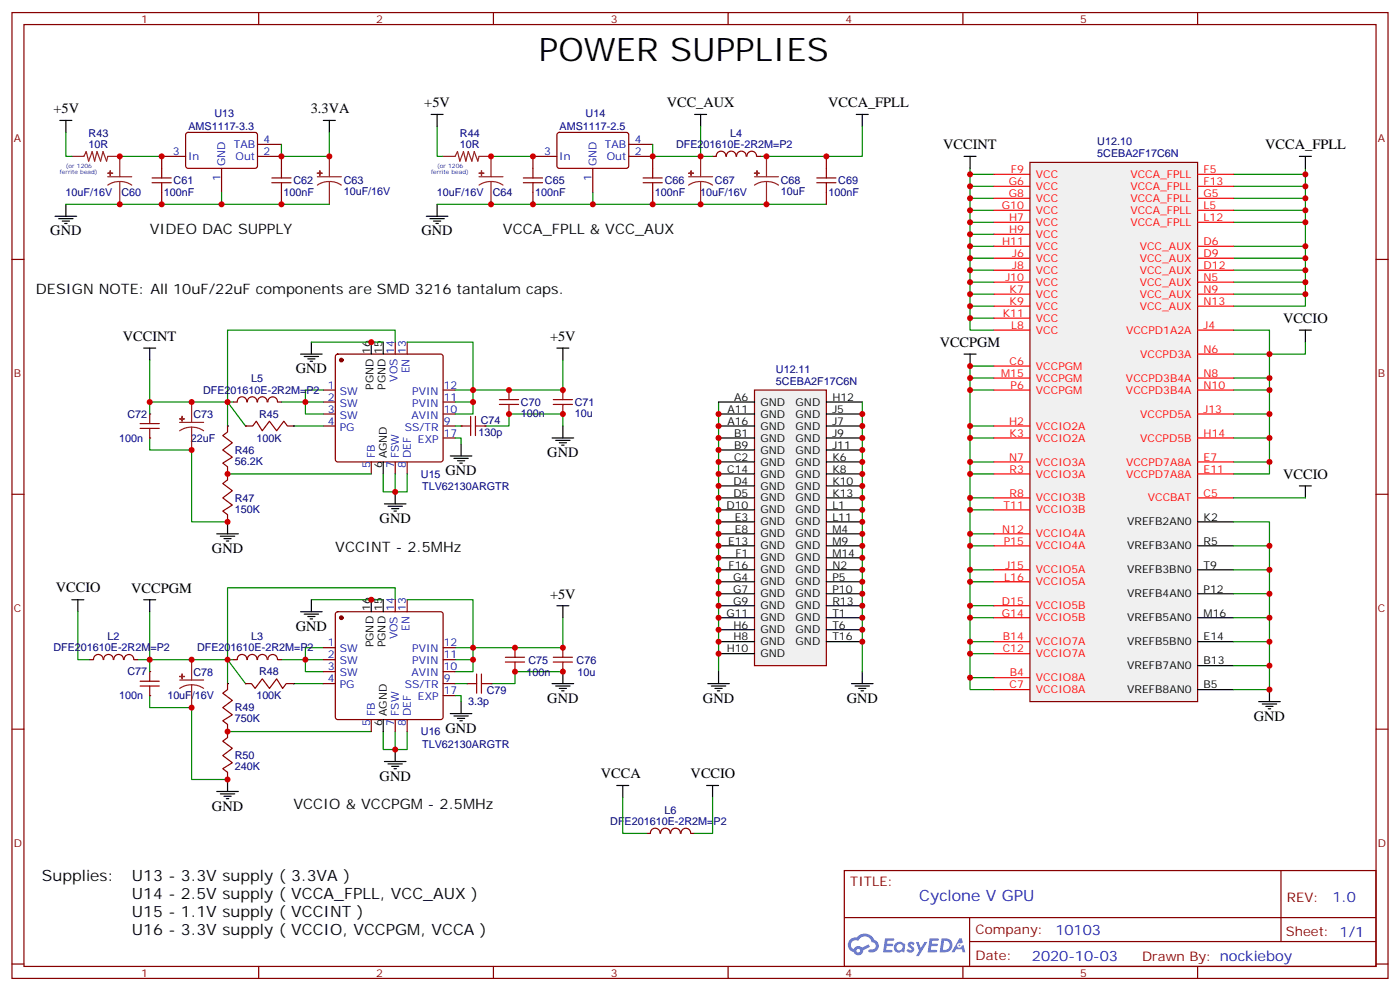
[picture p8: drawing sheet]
<svg xmlns="http://www.w3.org/2000/svg" width="412mm" height="292mm" viewBox="0 0 412 292" stroke-linecap="round" stroke-linejoin="round" font-family="sans-serif">
<path d="M54.9 39.2l.5-.2h20l.4 .7v9.4l-.7 .5-20-.1-.4-.6v-9.2zM44.8 53.8h5.6M44.8 52.4h5.6M47.6 53.8v6.3M54.7 46h-7.1v6.4M65.3 49.6v7M75.8 46h7.1v6.4M75.8 42.5h7.1M80.1 53.8h5.6M80.1 52.4h5.6M82.9 53.8v6.3" fill="none" stroke="#870000" stroke-width=".35"/>
<g fill="none" stroke="#000" stroke-width=".35">
<path d="M17.6 35.5h3.6M19.4 35.5v3.5M95.2 35.5h3.6M97 35.5v3.5M284 46h3.5M285.8 46v3.6M16.2 63.7h6.4M17.3 64.4h4.2M18.3 65.1h2.2M19 65.8h.8M19.4 60.1v3.6M284 104.2h3.5"/>
<path d="M285.8 104.2v3.6M211.7 197.7v3.6M254 197.7v3.6M208.5 201.3h6.3M209.5 202h4.3M210.6 202.7h2.1M211.3 203.4h.7M250.8 201.3h6.4M251.9 202h4.2M252.9 202.7h2.2M253.6 203.4h.8"/>
</g>
<path d="M21.2 46h3.5l.7-1.4 .7 2.8 1.1-2.8 .7 2.8 .7-2.8 1 2.8 .7-2.8 1.1 2.8 .3-1.4h3.6v6M31.7 52h7.1M35.3 53.4l1.8 .3 1.7 .8M35.3 53.4l-1.9 .3-1.7 .8M35.3 53.4v6.7M93.5 52h7M97 53.4l1.9 .3 1.6 .8M97 53.4l-1.8 .3-1.7 .8M97 46v6M97 53.4v6.7" fill="none" stroke="#8c2424" stroke-width=".35"/>
<g fill="#8c2424" stroke="#8c2424" stroke-width=".35">
<path d="M93.5 51h1.4z"/>
<path d="M94.2 50.3v1.4z"/>
<path d="M31.7 51h1.5z"/>
<path d="M32.5 50.3v1.4z"/>
</g>
<g fill="none" stroke="#008700" stroke-width=".35">
<path d="M19.4 39v7h1.8M35.3 46h12.3M65.3 56.6v3.5M285.8 49.6v47.6h7M285.8 58.4h7M285.8 54.9h7M285.8 51.3h7M363.4 58.4h21.1M363.4 54.9h21.1M363.4 51.3h21.1M384.5 49.6v15.8h-21.1M285.8 72.5h7"/>
<path d="M285.8 61.9h7M285.8 65.4h7M285.8 69h7M285.8 76h7M285.8 79.6h7M363.4 72.5h21.1M363.4 61.9h21.1M363.4 76h21.1M363.4 79.6h21.1M384.5 65.4v24.7h-21.1M285.8 83.1h7M285.8 86.6h7"/>
<path d="M285.8 90.1h7M285.8 93.7h7M363.4 97.2h10.5v42.3h-10.5M363.4 83.1h21.1M363.4 86.6h21.1M211.7 118.4v79.3M285.8 111.3h7M285.8 114.8h7M292.8 107.8h-7v95.2h7M363.4 104.2h10.5M363.4 111.3h10.5M363.4 114.8h10.5"/>
<path d="M285.8 128.9h7M285.8 136h7M285.8 125.4h7M285.8 139.5h7M363.4 121.9h10.5M363.4 128.9h10.5M363.4 136h10.5M285.8 150.1h7M285.8 146.6h7M285.8 157.2h7M285.8 160.7h7M285.8 171.3h7"/>
<path d="M285.8 167.7h7M285.8 178.3h7M285.8 181.9h7M285.8 188.9h7M285.8 192.4h7M285.8 199.5h7"/>
</g>
<path d="M222.2 114.8h21.2v81.2h-21.2z" fill="#f0f0f0" stroke="#870000" stroke-width=".35"/>
<g fill="none" stroke="#000" stroke-width=".35">
<path d="M211.7 118.4h10.5M243.4 118.4h10.6M211.7 139.5h10.5M211.7 136h10.5M211.7 132.5h10.5M211.7 128.9h10.5M211.7 125.4h10.5M211.7 121.9h10.5M243.4 139.5h10.6M243.4 136h10.6M243.4 132.5h10.6M243.4 128.9h10.6"/>
<path d="M243.4 125.4h10.6M243.4 121.9h10.6M211.7 143.1h10.5M211.7 157.2h10.5M211.7 153.6h10.5M211.7 150.1h10.5M211.7 146.6h10.5M243.4 143.1h10.6M243.4 157.2h10.6M243.4 153.6h10.6M243.4 150.1h10.6M243.4 146.6h10.6"/>
<path d="M211.7 178.3h10.5M211.7 174.8h10.5M211.7 171.3h10.5M211.7 167.7h10.5M211.7 164.2h10.5M211.7 160.7h10.5M243.4 178.3h10.6M243.4 174.8h10.6M243.4 171.3h10.6M243.4 167.7h10.6M243.4 164.2h10.6M243.4 160.7h10.6"/>
<path d="M211.7 188.9h10.5M211.7 185.4h10.5M211.7 181.9h10.5M211.7 192.4h10.5M243.4 188.9h10.6M243.4 185.4h10.6M243.4 181.9h10.6"/>
</g>
<path d="M303.4 47.8h49.4v158.8h-49.4z" fill="#f0f0f0" stroke="#870000" stroke-width=".35"/>
<g fill="none" stroke="#f00" stroke-width=".35">
<path d="M292.8 51.3h10.6M292.8 58.4h10.6M292.8 54.9h10.6M352.8 51.3h10.6M352.8 58.4h10.6M352.8 54.9h10.6M292.8 79.6h10.6M292.8 76h10.6M292.8 72.5h10.6M292.8 69h10.6M292.8 65.4h10.6M292.8 61.9h10.6"/>
<path d="M352.8 79.6h10.6M352.8 76h10.6M352.8 72.5h10.6M352.8 65.4h10.6M352.8 61.9h10.6M292.8 97.2h10.6M292.8 93.7h10.6M292.8 90.1h10.6M292.8 86.6h10.6M292.8 83.1h10.6M352.8 97.2h10.6M352.8 90.1h10.6"/>
<path d="M352.8 86.6h10.6M352.8 83.1h10.6M292.8 114.8h10.6M292.8 111.3h10.6M292.8 107.8h10.6M352.8 114.8h10.6M352.8 111.3h10.6M352.8 104.2h10.6M292.8 125.4h10.6M292.8 128.9h10.6M292.8 136h10.6M292.8 139.5h10.6"/>
<path d="M352.8 128.9h10.6M352.8 136h10.6M352.8 139.5h10.6M352.8 121.9h10.6M292.8 146.6h10.6M292.8 150.1h10.6M292.8 157.2h10.6M352.8 146.6h10.6M292.8 160.7h10.6M292.8 167.7h10.6M292.8 171.3h10.6M292.8 178.3h10.6"/>
<path d="M292.8 181.9h10.6M292.8 188.9h10.6M292.8 192.4h10.6M292.8 199.5h10.6M292.8 203h10.6"/>
</g>
<path d="M352.8 153.6h10.6M352.8 160.7h10.6M352.8 167.7h10.6M352.8 174.8h10.6M352.8 181.9h10.6M352.8 188.9h10.6M352.8 196h10.6M352.8 203h10.6" fill="none" stroke="#000" stroke-width=".35"/>
<path d="M254 118.4v79.3" fill="none" stroke="#008700" stroke-width=".35"/>
<g fill="none" stroke="#870000" stroke-width=".35">
<path d="M3.5 3.7h405.4v284.3h-405.4zM7.1 7.2h398.2v277.3h-398.2zM76.2 3.7v3.5M145.3 3.7v3.5M214.5 3.7v3.5M283.6 3.7v3.5M352.8 3.7v3.5M3.5 76.4h3.6M405.3 76.4h3.6M3.5 145.5h3.6M405.3 145.5h3.6M3.5 214.7h3.6"/>
<path d="M405.3 214.7h3.6M248.7 256.3h156.6v28.2h-156.6zM377.3 256.3v20.9M248.7 270.1h156.5M285.6 277.2h119.6M285.6 270.1v14.2M3.5 283.8h3.6M76.2 284.5v3.5M145.3 284.5v3.5M214.5 284.5v3.5M283.6 284.5v3.5M352.8 284.5v3.5"/>
<path d="M405.3 283.8h3.6"/>
</g>
<g fill="#5487ff">
<path d="M267.7 277.5a1.22 1.22 0 0 1 1.7 .2l-.4 .6a.47 .47 0 0 0-.3-.4 .47 .47 0 0 0-.5 .2l.1 .2a1.14 1.14 0 0 1 .8 1.8 1.14 1.14 0 0 1-1.9 0l-.2-.2 .5-.6 .7 .5a.29 .29 0 0 0 .3-.3 .29 .29 0 0 0-.2-.3 1.04 1.04 0 0 1-.6-1.7z"/>
<path d="M260.7 276.2h2.4l.3 .2-.2 .5-1.8 .1-.1 .8h1.5l.3 .4-.3 .4h-1.6l-.2 1.1h1.7l.2 .3-.2 .3-2.6 .1z"/>
<path d="M273.8 276.2h2.4l.3 .2-.1 .5-1.8 .1-.2 .8h1.6l.3 .4-.4 .4-1.6-.1-.1 1.1 1.7 .1 .2 .3-.2 .3-2.6 .1z"/>
<path d="M282.6 276.2h.7l.3 1.3-.6 .3a.69 .69 0 0 0-1 .3 .69 .69 0 0 0 .4 .9 .69 .69 0 0 0 .9-.6l.5-.2 .6 2.2h-.8l-.2-.9h-1.8l-.5 .9h-.8z"/>
<path d="M269.8 277.3h.8l.6 1.8 1.1-1.8h.9l-2.6 4.2h-.8l.9-1.5z"/>
<path d="M277.4 276.2l-.6 4.2h1.3a2.11 2.11 0 0 0 2.5-2.1 2.11 2.11 0 0 0-2.5-2.1zM278.1 277a1.39 1.39 0 0 1 1.7 1.4 1.39 1.39 0 0 1-1.8 1.2h-.3z"/>
<path d="M263.7 277.8a1.54 1.54 0 0 0-.1 2.2 1.54 1.54 0 0 0 2.2 .1l.6 .3 .3-2.3-.2-.3h-.4a1.49 1.49 0 0 0-2.4 0zM264 278.8a.94 .94 0 0 1 1.8 0 .94 .94 0 0 1-1.8 0z"/>
<path d="M250.4 276.6a2.18 2.18 0 0 0 1.1 3.7 1.44 1.44 0 0 0 1.6 .9 1.44 1.44 0 0 0 1.2-1.4l2-1.1-.5-.7-1.9 1a1.47 1.47 0 0 0-2.4 .4 1.39 1.39 0 0 1-.7-1.9 1.39 1.39 0 0 1 2-.5 2.12 2.12 0 0 1 2.2-1.3 2.12 2.12 0 0 1 1.9 1.7 1.14 1.14 0 0 1 1.1 1.4 1.14 1.14 0 0 1-1.7 .7 .43 .43 0 0 0-.5 .4 .43 .43 0 0 0 .4 .5 1.98 1.98 0 0 0 2.5-1.2 1.98 1.98 0 0 0-1.2-2.6 3.1 3.1 0 0 0-5.3-.6l-.9 .1zM252.3 279.9a.55 .55 0 0 1 1.1 0 .55 .55 0 0 1-1.1 0z"/>
<circle cx="282.6" cy="278.3" r=".26"/>
</g>
<g fill="none" stroke="#000" stroke-width=".35">
<path d="M127 33.7h3.5M128.8 33.7v3.5M204.6 33.7h3.5M206.4 33.7v3.5M252.2 33.7h3.6M254 33.7v3.5M382.8 46h3.5M384.5 46v3.6M125.6 63.7h6.3M126.6 64.4h4.3M127.7 65.1h2.1M128.4 65.8h.7"/>
<path d="M128.8 60.1v3.6M382.8 97.2h3.5M384.5 97.2v3.5M42.3 102.5h3.6M44.1 102.5v3.5M88.5 104.2h6.4M89.6 105h4.2M90.7 105.7h2.1M91.4 106.4h.7M91.7 100.7v3.5M109.4 100.7v3.5M112.9 100.7v3.5"/>
<path d="M164 102.5h3.6M165.8 102.5v3.5M112.9 136v3.5M162.6 128.9h6.4M163.7 129.6h4.2M164.7 130.4h2.2M165.5 131.1h.7M165.8 125.4v3.5M63.9 157.2h6.3M64.9 157.9h4.2M66 158.6h2.1M66.7 159.3h.7"/>
<path d="M67 153.6v3.6M113.2 148.3h6.4M114.3 149h4.2M115.4 149.8h2.1M116.1 150.5h.7M116.4 144.8v3.5M382.8 143.1h3.5M384.5 143.1v3.5M21.2 176.6h3.5M22.9 176.6v3.5M91.7 176.6v3.5M109.4 176.6v3.5"/>
<path d="M112.9 176.6v3.5M164 178.3h3.6M165.8 178.3v3.6M88.5 180.1h6.4M89.6 180.8h4.2M90.7 181.5h2.1M91.4 182.2h.7M165.8 197.7v3.6M112.9 211.8v3.6M162.6 201.3h6.4M163.7 202h4.2M164.7 202.7h2.2"/>
<path d="M165.5 203.4h.7M370.8 206.6h6.3M371.8 207.3h4.3M372.9 208h2.1M373.6 208.7h.7M373.9 203v3.6M63.9 233h6.3M64.9 233.7h4.2M66 234.4h2.1M66.7 235.1h.7M67 229.5v3.5M113.2 224.2h6.4"/>
<path d="M114.3 224.9h4.2M115.4 225.6h2.1M116.1 226.3h.7M116.4 220.7v3.5"/>
</g>
<g fill="none" stroke="#008700" stroke-width=".35">
<path d="M97 39v7h-14.1v-3.5M128.8 37.2v8.8h1.7M206.4 37.2v8.8h-14.1v-3.5M254 37.2v8.8h-30M144.6 46h12.4M174.6 56.6v3.5M144.6 60.1h98.8M44.1 106v12.4h24.7M67 118.4v7M82.9 118.4h12.3M91.7 100.7h21.2M95.2 114.8h-5.2v7.1h5.2"/>
<path d="M116.4 100.7v-3.5h-49.4v21.2l5.3 7M119.9 100.7h19.4v14.1M134.1 114.8h5.2v7.1h-5.2M134.1 118.4h5.2M384.5 100.7v3.5h-10.6M44.1 128.9v3.6h12.3v21.1h10.6M67 139.5h42.4M86.4 125.4h8.8M112.9 139.5v5.3h3.5M116.4 139.5v5.3h3.5v-5.3M142.9 125.4h7v-3.5h15.9v3.5M363.4 153.6h10.5v49.4h-10.5"/>
<path d="M363.4 146.6h21.1M91.7 176.6h21.2M116.4 176.6v-3.6h-49.4v21.2l5.3 7.1M119.9 176.6h19.4v14.1h26.5v-8.8M363.4 160.7h10.5M363.4 167.7h10.5M363.4 174.8h10.5M44.1 180.1v14.1h24.7M67 194.2v7.1M82.9 194.2h12.3M95.2 190.7h-5.2v7h5.2M134.1 190.7h5.2v7h-5.2"/>
<path d="M134.1 194.2h5.2M165.8 197.7h-14.1v3.6h-7.1M363.4 181.9h10.5M363.4 188.9h10.5M363.4 196h10.5M44.1 204.8v3.5h12.3v21.2h10.6M67 215.4h42.4M86.4 201.3h8.8M112.9 215.4v5.3h3.5M116.4 215.4v5.3h3.5v-5.3"/>
</g>
<g fill="none" stroke="#870000" stroke-width=".35">
<path d="M164.3 39.2l.4-.2h20.1l.4 .7-.1 9.4-.6 .5-20-.1-.5-.6v-9.2zM154.2 53.8h5.6M154.2 52.4h5.6M157 53.8v6.3M164 46h-7v6.4M174.6 49.6v7M185.2 46h7.1v6.4M185.2 42.5h7.1M189.4 53.8h5.7M189.4 52.4h5.7M192.3 53.8v6.3M240.6 53.8h5.6"/>
<path d="M240.6 52.4h5.6M243.4 46v6.4M243.4 53.8v6.3M95.2 114.8h3.6M95.2 118.4h3.6M99 104.5l.5-.3h30.3l.5 .3 .2 .5v30.3l-.2 .5-.5 .2h-30.3l-.5-.2-.2-.5v-30.3zM116.4 100.7v3.5M119.9 100.7v3.5M130.5 114.8h3.6M130.5 118.4h3.6M95.2 121.9h3.6M95.2 125.4h3.6"/>
<path d="M109.4 136v3.5M116.4 136v3.5M119.9 136v3.5M130.5 121.9h3.6M130.5 125.4h3.6M130.5 128.9h3.6M116.4 176.6v3.5M119.9 176.6v3.5M95.2 190.7h3.6M95.2 194.2h3.6M95.2 197.7h3.6M99 180.3l.5-.2h30.3l.5 .2 .2 .5v30.3l-.2 .5-.5 .2h-30.3l-.5-.2-.2-.5v-30.3z"/>
<path d="M130.5 190.7h3.6M130.5 194.2h3.6M130.5 197.7h3.6M95.2 201.3h3.6M109.4 211.8v3.6M116.4 211.8v3.6M119.9 211.8v3.6M130.5 201.3h3.6M130.5 204.8h3.6"/>
</g>
<g fill="#870000" stroke="#870000" stroke-width=".35">
<circle cx="100.5" cy="106" r=".53"/>
<circle cx="100.5" cy="181.9" r=".53"/>
</g>
<g fill="none" stroke="#8c2424" stroke-width=".35">
<path d="M130.5 46h3.6l.7-1.4 .7 2.8 1-2.8 .7 2.8 .7-2.8 1.1 2.8 .7-2.8 1.1 2.8 .3-1.4h3.5v6M141.1 52h7.1M144.6 53.4l1.9 .3 1.7 .8M144.6 53.4l-1.8 .3-1.7 .8M144.6 53.4v6.7M202.8 52h7.1M206.4 53.4l1.8 .3 1.7 .8M206.4 53.4l-1.9 .3-1.7 .8M206.4 46v6M206.4 53.4v6.7M222.2 52h7.1M225.8 53.4l1.8 .3 1.7 .8"/>
<path d="M225.8 53.4l-1.9 .3-1.7 .8M225.8 46v6M225.8 53.4v6.7M56.4 118.4v6M52.9 124.4h7.1M56.4 125.8l1.9 .2 1.7 .8M56.4 125.8l-1.8 .2-1.7 .8M56.4 125.8v6.7M56.4 194.2v6M52.9 200.2h7.1M56.4 201.6l1.9 .2 1.7 .9M56.4 201.6l-1.8 .3-1.7 .8"/>
<path d="M56.4 201.6v6.7"/>
</g>
<g fill="#8c2424" stroke="#8c2424" stroke-width=".35">
<path d="M141.1 51h1.4z"/>
<path d="M141.8 50.3l.1 1.4z"/>
<path d="M202.8 51h1.5z"/>
<path d="M203.6 50.3v1.4z"/>
<path d="M222.2 51h1.5z"/>
<path d="M223 50.3v1.4z"/>
<path d="M52.9 123.3h1.4z"/>
<path d="M53.6 122.6l.1 1.4z"/>
<path d="M52.9 199.1l1.4 .1z"/>
<path d="M53.6 198.4l.1 1.4z"/>
</g>
<path d="M149.9 114.8v2.9" fill="none" stroke="#a10000" stroke-width=".35"/>
<circle cx="149.9" cy="121.9" r=".18" fill="#870000"/>
<path d="M147.1 119.1h5.7M149.9 119.1v2.8" fill="none" stroke="#a10000" stroke-width=".35"/>
<circle cx="149.9" cy="114.8" r=".18" fill="#870000"/>
<path d="M147.1 117.7h5.7M140.1 125.4h2.8" fill="none" stroke="#a10000" stroke-width=".35"/>
<circle cx="135.8" cy="125.4" r=".18" fill="#870000"/>
<path d="M135.8 125.4h2.8M138.6 122.6v5.6" fill="none" stroke="#a10000" stroke-width=".35"/>
<circle cx="142.9" cy="125.4" r=".18" fill="#870000"/>
<path d="M165.8 114.8v2.9M140.1 122.6v5.6" fill="none" stroke="#a10000" stroke-width=".35"/>
<circle cx="165.8" cy="121.9" r=".18" fill="#870000"/>
<path d="M163 119.1h5.6M165.8 119.1v2.8" fill="none" stroke="#a10000" stroke-width=".35"/>
<circle cx="165.8" cy="114.8" r=".18" fill="#870000"/>
<path d="M163 117.7h5.6M44.1 121.9v2.8" fill="none" stroke="#a10000" stroke-width=".35"/>
<path d="M165.8 106v8.8h-26.5" fill="none" stroke="#008700" stroke-width=".35"/>
<g fill="#000">
<circle cx="67" cy="125.4" r=".18"/>
<circle cx="67" cy="139.5" r=".18"/>
<circle cx="72.3" cy="125.4" r=".18"/>
<circle cx="86.4" cy="125.4" r=".18"/>
<circle cx="67" cy="153.6" r=".18"/>
</g>
<path d="M67 125.4v1.8l-1.4 1 2.8 2.2-2.8 2.1 2.8 2.1-2.8 1.7 1.4 1.1v3.9l-1.4 1 2.8 2.2-2.8 2.1 2.8 2.1-2.8 1.8 1.4 1v2.1M72.3 125.4h2.1l1.1-1.4 1.8 2.8 2.1-2.8 2.1 2.8 2.1-2.8 1.1 1.4h1.7" fill="none" stroke="#870000" stroke-width=".35"/>
<circle cx="44.1" cy="128.9" r=".18" fill="#870000"/>
<path d="M41.3 126.1h5.6M44.1 126.1v2.8" fill="none" stroke="#a10000" stroke-width=".35"/>
<circle cx="44.1" cy="121.9" r=".18" fill="#870000"/>
<path d="M41.3 124.7h5.6M44.1 197.7v2.9" fill="none" stroke="#a10000" stroke-width=".35"/>
<path d="M44.1 118.4v3.5" fill="none" stroke="#008700" stroke-width=".35"/>
<g fill="#000">
<circle cx="67" cy="201.3" r=".18"/>
<circle cx="67" cy="215.4" r=".18"/>
<circle cx="72.3" cy="201.3" r=".18"/>
<circle cx="86.4" cy="201.3" r=".18"/>
<circle cx="67" cy="229.5" r=".18"/>
</g>
<path d="M67 201.3v1.7l-1.4 1.1 2.8 2.1-2.8 2.1 2.8 2.1-2.8 1.8 1.4 1.1v3.8l-1.4 1.1 2.8 2.1-2.8 2.1 2.8 2.1-2.8 1.8 1.4 1.1v2.1M72.3 201.3h1.8l1 1.4 2.2-2.9 2.1 2.9 2.1-2.9 1.8 2.9 1-1.4h2.1" fill="none" stroke="#870000" stroke-width=".35"/>
<circle cx="44.1" cy="204.8" r=".18" fill="#870000"/>
<path d="M41.3 202h5.6M44.1 202v2.8" fill="none" stroke="#a10000" stroke-width=".35"/>
<circle cx="44.1" cy="197.7" r=".18" fill="#870000"/>
<path d="M41.3 200.6h5.6M137.6 201.3h2.8" fill="none" stroke="#a10000" stroke-width=".35"/>
<path d="M44.1 194.2v3.5" fill="none" stroke="#008700" stroke-width=".35"/>
<circle cx="144.6" cy="201.3" r=".18" fill="#870000"/>
<path d="M141.8 198.4v5.7M141.8 201.3h2.8" fill="none" stroke="#a10000" stroke-width=".35"/>
<circle cx="137.6" cy="201.3" r=".18" fill="#870000"/>
<path d="M140.4 198.4v5.7M151.7 190.7v2.8" fill="none" stroke="#a10000" stroke-width=".35"/>
<path d="M134.1 201.3h3.5" fill="none" stroke="#008700" stroke-width=".35"/>
<circle cx="151.7" cy="197.7" r=".18" fill="#870000"/>
<path d="M148.9 194.9h5.6M151.7 194.9v2.8" fill="none" stroke="#a10000" stroke-width=".35"/>
<circle cx="151.7" cy="190.7" r=".18" fill="#870000"/>
<path d="M148.9 193.5h5.6M165.8 190.7v2.8" fill="none" stroke="#a10000" stroke-width=".35"/>
<circle cx="165.8" cy="197.7" r=".18" fill="#870000"/>
<path d="M163 194.9h5.6M165.8 194.9v2.8" fill="none" stroke="#a10000" stroke-width=".35"/>
<circle cx="165.8" cy="190.7" r=".18" fill="#870000"/>
<path d="M163 193.5h5.6" fill="none" stroke="#a10000" stroke-width=".35"/>
<path d="M206.4 46h3.5M19.4 60.1h77.6M128.8 60.1h15.8M134.1 128.9h1.7v1.8M134.1 125.4h1.7M22.9 180.1v14.1h3.6M40.6 194.2h3.5M134.1 204.8h1.7v1.8M183.4 234.8v10.6h7.1M209.9 234.8v10.6h-5.3" fill="none" stroke="#008700" stroke-width=".35"/>
<g fill="none" stroke="#000" stroke-width=".35">
<path d="M132.6 134.2h6.4M133.7 134.9h4.2M134.8 135.6h2.1M135.5 136.3h.7M135.8 130.7v3.5M42.3 176.6h3.6M44.1 176.6v3.5M132.6 210.1h6.4M133.7 210.8h4.2M134.8 211.5h2.1M135.5 212.2h.7M135.8 206.6v3.5"/>
<path d="M181.7 231.2h3.5M183.4 231.2v3.6M208.1 231.2h3.6M209.9 231.2v3.6"/>
</g>
<g fill="none" stroke="#870000" stroke-width=".35">
<path d="M213.8 46a1.41 1.41 0 0 0-1.4-1.5 1.41 1.41 0 0 0-1.4 1.5h-1.1M214 46a1.41 1.41 0 0 1 1.4-1.5 1.41 1.41 0 0 1 1.4 1.5M217 46a1.41 1.41 0 0 1 1.4-1.5 1.41 1.41 0 0 1 1.4 1.5M220 46a1.41 1.41 0 0 1 1.4-1.5 1.41 1.41 0 0 1 1.4 1.5M223 46h1M72.7 118.3a1.41 1.41 0 0 0-1.4-1.5 1.41 1.41 0 0 0-1.4 1.5l-1.1 .1M72.9 118.3a1.41 1.41 0 0 1 1.4-1.5 1.41 1.41 0 0 1 1.4 1.5M75.9 118.3a1.41 1.41 0 0 1 1.4-1.5 1.41 1.41 0 0 1 1.4 1.5M78.9 118.3a1.41 1.41 0 0 1 1.4-1.5 1.41 1.41 0 0 1 1.4 1.5M81.8 118.4h1.1M30.4 194.2a1.41 1.41 0 0 0-1.4-1.5 1.41 1.41 0 0 0-1.4 1.5h-1.1M30.6 194.2a1.41 1.41 0 0 1 1.4-1.5 1.41 1.41 0 0 1 1.4 1.5"/>
<path d="M33.5 194.2a1.41 1.41 0 0 1 1.4-1.5 1.41 1.41 0 0 1 1.4 1.5M36.6 194.2a1.41 1.41 0 0 1 1.4-1.5 1.41 1.41 0 0 1 1.4 1.5M39.5 194.2h1.1M72.7 194.2a1.41 1.41 0 0 0-1.4-1.5 1.41 1.41 0 0 0-1.4 1.5h-1.1M72.9 194.2a1.41 1.41 0 0 1 1.4-1.5 1.41 1.41 0 0 1 1.4 1.5M75.9 194.2a1.41 1.41 0 0 1 1.4-1.5 1.41 1.41 0 0 1 1.4 1.5M78.9 194.2a1.41 1.41 0 0 1 1.4-1.5 1.41 1.41 0 0 1 1.4 1.5M81.8 194.2h1.1M190.5 245.4h1.1M191.6 245.3a1.41 1.41 0 0 1 1.4-1.5 1.41 1.41 0 0 1 1.4 1.5M194.6 245.3a1.41 1.41 0 0 1 1.4-1.5 1.41 1.41 0 0 1 1.4 1.5M197.6 245.3a1.41 1.41 0 0 1 1.4-1.5 1.41 1.41 0 0 1 1.4 1.5"/>
<path d="M200.6 245.3a1.41 1.41 0 0 1 1.4-1.5 1.41 1.41 0 0 1 1.4 1.5M203.6 245.4h1"/>
</g>
<g fill="#c00">
<circle cx="47.6" cy="46" r=".88"/>
<circle cx="35.3" cy="46" r=".88"/>
<circle cx="373.9" cy="136" r=".88"/>
<circle cx="373.9" cy="128.9" r=".88"/>
<circle cx="373.9" cy="121.9" r=".88"/>
<circle cx="373.9" cy="114.8" r=".88"/>
<circle cx="373.9" cy="111.3" r=".88"/>
<circle cx="373.9" cy="104.2" r=".88"/>
<circle cx="384.5" cy="72.5" r=".88"/>
<circle cx="384.5" cy="76" r=".88"/>
<circle cx="384.5" cy="79.6" r=".88"/>
<circle cx="384.5" cy="83.1" r=".88"/>
<circle cx="384.5" cy="86.6" r=".88"/>
<circle cx="384.5" cy="65.4" r=".88"/>
<circle cx="384.5" cy="61.9" r=".88"/>
<circle cx="384.5" cy="58.4" r=".88"/>
<circle cx="384.5" cy="54.9" r=".88"/>
<circle cx="384.5" cy="51.3" r=".88"/>
<circle cx="285.8" cy="51.3" r=".88"/>
<circle cx="285.8" cy="54.9" r=".88"/>
<circle cx="285.8" cy="58.4" r=".88"/>
<circle cx="285.8" cy="61.9" r=".88"/>
<circle cx="285.8" cy="65.4" r=".88"/>
<circle cx="285.8" cy="69" r=".88"/>
<circle cx="285.8" cy="72.5" r=".88"/>
<circle cx="285.8" cy="76" r=".88"/>
<circle cx="285.8" cy="79.6" r=".88"/>
<circle cx="285.8" cy="83.1" r=".88"/>
<circle cx="285.8" cy="86.6" r=".88"/>
<circle cx="285.8" cy="90.1" r=".88"/>
<circle cx="285.8" cy="93.7" r=".88"/>
<circle cx="285.8" cy="114.8" r=".88"/>
<circle cx="285.8" cy="111.3" r=".88"/>
<circle cx="285.8" cy="125.4" r=".88"/>
<circle cx="285.8" cy="128.9" r=".88"/>
<circle cx="285.8" cy="136" r=".88"/>
<circle cx="285.8" cy="139.5" r=".88"/>
<circle cx="285.8" cy="146.6" r=".88"/>
<circle cx="285.8" cy="150.1" r=".88"/>
<circle cx="285.8" cy="157.2" r=".88"/>
<circle cx="285.8" cy="160.7" r=".88"/>
<circle cx="285.8" cy="167.7" r=".88"/>
<circle cx="285.8" cy="171.3" r=".88"/>
<circle cx="285.8" cy="178.3" r=".88"/>
<circle cx="285.8" cy="181.9" r=".88"/>
<circle cx="285.8" cy="188.9" r=".88"/>
<circle cx="285.8" cy="192.4" r=".88"/>
<circle cx="285.8" cy="199.5" r=".88"/>
<circle cx="285.8" cy="107.8" r=".88"/>
<circle cx="211.7" cy="192.4" r=".88"/>
<circle cx="211.7" cy="188.9" r=".88"/>
<circle cx="211.7" cy="185.4" r=".88"/>
<circle cx="211.7" cy="181.9" r=".88"/>
<circle cx="211.7" cy="178.3" r=".88"/>
<circle cx="211.7" cy="174.8" r=".88"/>
<circle cx="211.7" cy="171.3" r=".88"/>
<circle cx="211.7" cy="167.7" r=".88"/>
<circle cx="211.7" cy="164.2" r=".88"/>
<circle cx="211.7" cy="160.7" r=".88"/>
<circle cx="211.7" cy="157.2" r=".88"/>
<circle cx="211.7" cy="153.6" r=".88"/>
<circle cx="211.7" cy="150.1" r=".88"/>
<circle cx="211.7" cy="146.6" r=".88"/>
<circle cx="254" cy="188.9" r=".88"/>
<circle cx="254" cy="185.4" r=".88"/>
<circle cx="254" cy="181.9" r=".88"/>
<circle cx="254" cy="178.3" r=".88"/>
<circle cx="254" cy="174.8" r=".88"/>
<circle cx="254" cy="171.3" r=".88"/>
<circle cx="254" cy="167.7" r=".88"/>
<circle cx="254" cy="164.2" r=".88"/>
<circle cx="254" cy="160.7" r=".88"/>
<circle cx="254" cy="157.2" r=".88"/>
<circle cx="254" cy="153.6" r=".88"/>
<circle cx="254" cy="150.1" r=".88"/>
<circle cx="254" cy="146.6" r=".88"/>
<circle cx="254" cy="143.1" r=".88"/>
<circle cx="254" cy="139.5" r=".88"/>
<circle cx="254" cy="136" r=".88"/>
<circle cx="254" cy="132.5" r=".88"/>
<circle cx="254" cy="128.9" r=".88"/>
<circle cx="254" cy="125.4" r=".88"/>
<circle cx="254" cy="121.9" r=".88"/>
<circle cx="211.7" cy="139.5" r=".88"/>
<circle cx="211.7" cy="143.1" r=".88"/>
<circle cx="211.7" cy="136" r=".88"/>
<circle cx="211.7" cy="132.5" r=".88"/>
<circle cx="211.7" cy="128.9" r=".88"/>
<circle cx="211.7" cy="121.9" r=".88"/>
<circle cx="211.7" cy="125.4" r=".88"/>
<circle cx="373.9" cy="160.7" r=".88"/>
<circle cx="373.9" cy="167.7" r=".88"/>
<circle cx="373.9" cy="174.8" r=".88"/>
<circle cx="373.9" cy="181.9" r=".88"/>
<circle cx="373.9" cy="188.9" r=".88"/>
<circle cx="373.9" cy="196" r=".88"/>
<circle cx="373.9" cy="203" r=".88"/>
<circle cx="144.6" cy="46" r=".88"/>
<circle cx="157" cy="46" r=".88"/>
<circle cx="243.4" cy="46" r=".88"/>
<circle cx="192.3" cy="46" r=".88"/>
<circle cx="206.4" cy="46" r=".88"/>
<circle cx="82.9" cy="46" r=".88"/>
<circle cx="97" cy="46" r=".88"/>
<circle cx="139.3" cy="118.4" r=".88"/>
<circle cx="116.4" cy="144.8" r=".88"/>
<circle cx="90" cy="118.4" r=".88"/>
<circle cx="67" cy="118.4" r=".88"/>
<circle cx="56.4" cy="118.4" r=".88"/>
<circle cx="56.4" cy="132.5" r=".88"/>
<circle cx="44.1" cy="194.2" r=".88"/>
<circle cx="56.4" cy="208.3" r=".88"/>
<circle cx="67" cy="194.2" r=".88"/>
<circle cx="109.4" cy="176.6" r=".88"/>
<circle cx="90" cy="194.2" r=".88"/>
<circle cx="116.4" cy="220.7" r=".88"/>
<circle cx="139.3" cy="194.2" r=".88"/>
<circle cx="139.3" cy="190.7" r=".88"/>
<circle cx="109.4" cy="100.7" r=".88"/>
<circle cx="139.3" cy="114.8" r=".88"/>
<circle cx="149.9" cy="114.8" r=".88"/>
<circle cx="165.8" cy="114.8" r=".88"/>
<circle cx="149.9" cy="121.9" r=".88"/>
<circle cx="165.8" cy="121.9" r=".88"/>
<circle cx="67" cy="139.5" r=".88"/>
<circle cx="67" cy="153.6" r=".88"/>
<circle cx="44.1" cy="118.4" r=".88"/>
<circle cx="67" cy="229.5" r=".88"/>
<circle cx="67" cy="215.4" r=".88"/>
<circle cx="151.7" cy="197.7" r=".88"/>
<circle cx="165.8" cy="197.7" r=".88"/>
<circle cx="65.3" cy="60.1" r=".88"/>
<circle cx="82.9" cy="60.1" r=".88"/>
<circle cx="47.6" cy="60.1" r=".88"/>
<circle cx="35.3" cy="60.1" r=".88"/>
<circle cx="225.8" cy="60.1" r=".88"/>
<circle cx="144.6" cy="60.1" r=".88"/>
<circle cx="174.6" cy="60.1" r=".88"/>
<circle cx="206.4" cy="60.1" r=".88"/>
<circle cx="157" cy="60.1" r=".88"/>
<circle cx="192.3" cy="60.1" r=".88"/>
<circle cx="56.4" cy="194.2" r=".88"/>
<circle cx="151.7" cy="190.7" r=".88"/>
<circle cx="165.8" cy="190.7" r=".88"/>
<circle cx="225.8" cy="46" r=".88"/>
</g>
<text font-size="9.5" x="158.7" y="17.8">POWER SUPPLIES</text>
<g font-size="4.6">
<text x="12.3" y="259.5">Supplies:</text>
<text x="38.8" y="259.5">U13 - 3.3V supply ( 3.3VA )</text>
<text x="38.8" y="264.8">U14 - 2.5V supply ( VCCA_FPLL, VCC_AUX )</text>
<text x="38.8" y="270.1">U15 - 1.1V supply ( VCCINT )</text>
<text x="38.8" y="275.3">U16 - 3.3V supply ( VCCIO, VCCPGM, VCCA )</text>
</g>
<text font-size="4.6" fill="#00f" x="270.8" y="265.3">Cyclone V GPU</text>
<g font-size="4.2">
<text x="15.7" y="33.3">+5V</text>
<text x="91.5" y="33.3">3.3VA</text>
<text x="125" y="31.6">+5V</text>
<text x="196.4" y="31.6">VCC_AUX</text>
<text x="243.9" y="31.6">VCCA_FPLL</text>
<text x="277.9" y="43.9">VCCINT</text>
<text x="372.7" y="43.9">VCCA_FPLL</text>
<text x="14.8" y="69.3">GND</text>
<text x="44.1" y="69">VIDEO DAC SUPPLY</text>
<text x="124.2" y="69.3">GND</text>
<text x="148.2" y="69">VCCA_FPLL &amp; VCC_AUX</text>
<text x="10.6" y="86.6">DESIGN NOTE: All 10uF/22uF components are SMD 3216 tantalum caps.</text>
<text x="377.9" y="95.1">VCCIO</text>
<text x="36.2" y="100.4">VCCINT</text>
<text x="162" y="100.4">+5V</text>
<text x="276.8" y="102.2">VCCPGM</text>
<text x="87.1" y="109.9">GND</text>
<text x="161.2" y="134.6">GND</text>
<text x="131.2" y="139.9">GND</text>
<text x="378" y="140.9">VCCIO</text>
<text x="111.8" y="154">GND</text>
<text x="62.4" y="162.8">GND</text>
<text x="98.8" y="162.5">VCCINT - 2.5MHz</text>
<text x="16.5" y="174.4">VCCIO</text>
<text x="38.7" y="174.5">VCCPGM</text>
<text x="162" y="176.2">+5V</text>
<text x="87.1" y="185.7">GND</text>
<text x="161.2" y="206.9">GND</text>
<text x="207.1" y="206.9">GND</text>
<text x="249.4" y="206.9">GND</text>
<text x="131.2" y="215.7">GND</text>
<text x="369.4" y="212.2">GND</text>
<text x="111.8" y="229.8">GND</text>
<text x="177" y="229.1">VCCA</text>
<text x="203.4" y="229.1">VCCIO</text>
<text x="62.4" y="238.7">GND</text>
<text x="86.4" y="238.3">VCCIO &amp; VCCPGM - 2.5MHz</text>
</g>
<g font-size="4.2" fill="#00f">
<text x="392.5" y="265.6">1.0</text>
<text x="310.9" y="275.1">10103</text>
<text x="304" y="282.9">2020-10-03</text>
</g>
<g font-size="3.9" fill="#800">
<text x="250.5" y="260.9">TITLE:</text>
<text x="379.1" y="265.6">REV:</text>
<text x="287.4" y="275.1">Company:</text>
<text x="378.7" y="275.7">Sheet: 1/1</text>
<text x="287.4" y="282.8">Date:</text>
<text x="336.4" y="282.8">Drawn By: nockieboy</text>
</g>
<g font-size="3.2" fill="#800">
<text x="41.6" y="6.7">1</text>
<text x="110.8" y="6.7">2</text>
<text x="179.9" y="6.7">3</text>
<text x="249.1" y="6.7">4</text>
<text x="318.2" y="6.7">5</text>
<text x="4.1" y="41.8">A</text>
<text x="405.9" y="41.8">A</text>
<text x="4.1" y="110.9">B</text>
<text x="405.9" y="110.9">B</text>
<text x="4.1" y="180.1">C</text>
<text x="405.9" y="180.1">C</text>
<text x="4.1" y="249.2">D</text>
<text x="405.9" y="249.2">D</text>
<text x="41.6" y="287.5">1</text>
<text x="110.8" y="287.5">2</text>
<text x="179.9" y="287.5">3</text>
<text x="249.1" y="287.5">4</text>
<text x="318.2" y="287.5">5</text>
</g>
<g font-size="3.2" fill="#000080">
<text x="63.2" y="34.6">U13</text>
<text x="172.5" y="34.6">U14</text>
<text x="26.1" y="40.4">R43</text>
<text x="55.5" y="38.4">AMS1117-3.3</text>
<text x="135.5" y="40.4">R44</text>
<text x="164.8" y="38.4">AMS1117-2.5</text>
<text x="215.1" y="40.3">L4</text>
<text x="26.1" y="43.6">10R</text>
<text x="135.5" y="43.6">10R</text>
<text x="199.2" y="43.6">DFE201610E-2R2M=P2</text>
<text x="323.2" y="46.2">5CEBA2F17C6N</text>
<text x="323.2" y="42.8">U12.10</text>
<text x="19.3" y="57.7">10uF/16V</text>
<text x="35.8" y="57.7">C60</text>
<text x="48.2" y="57.8">100nF</text>
<text x="51.2" y="54.3">C61</text>
<text x="83.5" y="57.8">100nF</text>
<text x="86.4" y="54.3">C62</text>
<text x="101.2" y="57.4">10uF/16V</text>
<text x="101.2" y="54.2">C63</text>
<text x="128.7" y="57.7">10uF/16V</text>
<text x="145.1" y="57.7">C64</text>
<text x="157.6" y="57.8">100nF</text>
<text x="160.5" y="54.3">C65</text>
<text x="192.9" y="57.8">100nF</text>
<text x="195.8" y="54.3">C66</text>
<text x="206.2" y="57.8">10uF/16V</text>
<text x="210.6" y="54.2">C67</text>
<text x="230" y="57.4">10uF</text>
<text x="230" y="54.2">C68</text>
<text x="244" y="57.8">100nF</text>
<text x="246.9" y="54.3">C69</text>
<text x="74" y="112.6">L5</text>
<text x="228.6" y="113.2">5CEBA2F17C6N</text>
<text x="228.6" y="109.8">U12.11</text>
<text x="59.8" y="116">DFE201610E-2R2M=P2</text>
<text x="153.5" y="119.5">C70</text>
<text x="169.3" y="119.5">C71</text>
<text x="37.5" y="123">C72</text>
<text x="57" y="123">C73</text>
<text x="76.4" y="123">R45</text>
<text x="141.6" y="124.8">C74</text>
<text x="153.5" y="122.7">100n</text>
<text x="169.3" y="122.7">10u</text>
<text x="35.1" y="130.1">100n</text>
<text x="56.2" y="130.1">22uF</text>
<text x="75.5" y="130.1">100K</text>
<text x="141" y="128.3">130p</text>
<text x="69.1" y="136.8">56.2K</text>
<text x="69.1" y="133.6">R46</text>
<text x="124" y="140.7">U15</text>
<text x="69.1" y="147.7">R47</text>
<text x="124.3" y="144.2">TLV62130ARGTR</text>
<text x="69.1" y="150.9">150K</text>
<text x="15.7" y="191.8">DFE201610E-2R2M=P2</text>
<text x="31.7" y="188.4">L2</text>
<text x="58" y="191.8">DFE201610E-2R2M=P2</text>
<text x="74" y="188.4">L3</text>
<text x="155.7" y="195.4">C75</text>
<text x="169.8" y="195.4">C76</text>
<text x="37.5" y="198.9">C77</text>
<text x="57" y="198.9">C78</text>
<text x="76.4" y="198.8">R48</text>
<text x="155.1" y="198.9">100n</text>
<text x="170.1" y="198.9">10u</text>
<text x="35.1" y="205.9">100n</text>
<text x="49.3" y="205.9">10uF/16V</text>
<text x="69.1" y="209.5">R49</text>
<text x="75.5" y="205.9">100K</text>
<text x="137.9" y="207.7">3.3p</text>
<text x="143.4" y="204.2">C79</text>
<text x="69.1" y="212.6">750K</text>
<text x="124" y="216.5">U16</text>
<text x="124.3" y="220.1">TLV62130ARGTR</text>
<text x="69.1" y="226.8">240K</text>
<text x="69.1" y="223.6">R50</text>
<text x="195.7" y="239.6">L6</text>
<text x="179.8" y="242.9">DFE201610E-2R2M=P2</text>
</g>
<g font-size="3.2" fill="#00f">
<text x="50.9" y="45.7">3</text>
<text x="55.4" y="47.1">In</text>
<text x="68.8" y="43.6">TAB</text>
<text x="69.4" y="47.1">Out</text>
<text x="77.6" y="45.7">2</text>
<text x="77.6" y="42.2">4</text>
<text x="160.3" y="45.7">3</text>
<text x="164.7" y="47.1">In</text>
<text x="178.2" y="43.6">TAB</text>
<text x="178.7" y="47.1">Out</text>
<text x="187" y="45.7">2</text>
<text x="187" y="42.2">4</text>
<text x="64.9" y="53.3" transform="rotate(-90 64.9 53.3)">1</text>
<text x="66.3" y="48.9" transform="rotate(-90 66.3 48.9)">GND</text>
<text x="174.3" y="53.3" transform="rotate(-90 174.3 53.3)">1</text>
<text x="175.7" y="48.9" transform="rotate(-90 175.7 48.9)">GND</text>
<text x="116.1" y="104.1" transform="rotate(-90 116.1 104.1)">14</text>
<text x="119.6" y="104.1" transform="rotate(-90 119.6 104.1)">13</text>
<text x="117.1" y="112.4" transform="rotate(-90 117.1 112.4)">VOS</text>
<text x="120.6" y="109.9" transform="rotate(-90 120.6 109.9)">EN</text>
<text x="96.6" y="114.5">1</text>
<text x="96.6" y="118">2</text>
<text x="100.1" y="116.2">SW</text>
<text x="100.1" y="119.8">SW</text>
<text x="121.4" y="119.8">PVIN</text>
<text x="121.4" y="116.2">PVIN</text>
<text x="130.7" y="118">11</text>
<text x="130.7" y="114.5">12</text>
<text x="96.6" y="121.5">3</text>
<text x="96.6" y="125.1">4</text>
<text x="100.1" y="123.3">SW</text>
<text x="121.2" y="123.3">AVIN</text>
<text x="130.7" y="125.1">9</text>
<text x="130.7" y="121.5">10</text>
<text x="100.1" y="126.8">PG</text>
<text x="119.3" y="126.8">SS/TR</text>
<text x="123.1" y="130.4">EXP</text>
<text x="130.7" y="128.6">17</text>
<text x="109" y="137.8" transform="rotate(-90 109 137.8)">5</text>
<text x="110.4" y="134.9" transform="rotate(-90 110.4 134.9)">FB</text>
<text x="116.1" y="137.8" transform="rotate(-90 116.1 137.8)">7</text>
<text x="117.5" y="134.9" transform="rotate(-90 117.5 134.9)">FSW</text>
<text x="119.6" y="137.8" transform="rotate(-90 119.6 137.8)">8</text>
<text x="121" y="134.9" transform="rotate(-90 121 134.9)">DEF</text>
<text x="116.1" y="179.9" transform="rotate(-90 116.1 179.9)">14</text>
<text x="119.6" y="179.9" transform="rotate(-90 119.6 179.9)">13</text>
<text x="120.6" y="185.8" transform="rotate(-90 120.6 185.8)">EN</text>
<text x="96.6" y="190.3">1</text>
<text x="117.1" y="188.2" transform="rotate(-90 117.1 188.2)">VOS</text>
<text x="130.7" y="190.3">12</text>
<text x="96.6" y="193.9">2</text>
<text x="96.6" y="197.4">3</text>
<text x="100.1" y="192.1">SW</text>
<text x="100.1" y="195.6">SW</text>
<text x="121.4" y="195.6">PVIN</text>
<text x="121.4" y="192.1">PVIN</text>
<text x="130.7" y="197.4">10</text>
<text x="130.7" y="193.9">11</text>
<text x="96.6" y="200.9">4</text>
<text x="100.1" y="199.1">SW</text>
<text x="100.1" y="202.7">PG</text>
<text x="119.3" y="202.7">SS/TR</text>
<text x="121.2" y="199.1">AVIN</text>
<text x="130.7" y="200.9">9</text>
<text x="123.1" y="206.2">EXP</text>
<text x="130.7" y="204.4">17</text>
<text x="109" y="213.7" transform="rotate(-90 109 213.7)">5</text>
<text x="110.4" y="210.8" transform="rotate(-90 110.4 210.8)">FB</text>
<text x="116.1" y="213.7" transform="rotate(-90 116.1 213.7)">7</text>
<text x="117.5" y="210.8" transform="rotate(-90 117.5 210.8)">FSW</text>
<text x="119.6" y="213.7" transform="rotate(-90 119.6 213.7)">8</text>
<text x="121" y="210.8" transform="rotate(-90 121 210.8)">DEF</text>
</g>
<g font-size="3.2" fill="#f00">
<text x="297.8" y="51">F9</text>
<text x="305.2" y="52.4">VCC</text>
<text x="333" y="52.4">VCCA_FPLL</text>
<text x="354.5" y="51">F5</text>
<text x="297.1" y="58">G8</text>
<text x="297.1" y="54.5">G6</text>
<text x="305.2" y="59.4">VCC</text>
<text x="305.2" y="55.9">VCC</text>
<text x="333" y="59.4">VCCA_FPLL</text>
<text x="333" y="55.9">VCCA_FPLL</text>
<text x="354.5" y="58">G5</text>
<text x="354.5" y="54.5">F13</text>
<text x="295.1" y="61.6">G10</text>
<text x="297.2" y="65.1">H7</text>
<text x="305.2" y="63">VCC</text>
<text x="333" y="63">VCCA_FPLL</text>
<text x="354.5" y="61.6">L5</text>
<text x="354.5" y="65.1">L12</text>
<text x="297.2" y="68.6">H9</text>
<text x="305.2" y="70">VCC</text>
<text x="305.2" y="66.5">VCC</text>
<text x="333" y="66.5">VCCA_FPLL</text>
<text x="295.2" y="72.1">H11</text>
<text x="298.2" y="75.7">J6</text>
<text x="305.2" y="77.1">VCC</text>
<text x="305.2" y="73.6">VCC</text>
<text x="335.7" y="73.6">VCC_AUX</text>
<text x="335.7" y="77.1">VCC_AUX</text>
<text x="354.5" y="72.1">D6</text>
<text x="354.5" y="75.7">D9</text>
<text x="296.1" y="82.7">J10</text>
<text x="298.2" y="79.2">J8</text>
<text x="305.2" y="80.6">VCC</text>
<text x="335.7" y="80.6">VCC_AUX</text>
<text x="354.5" y="79.2">D12</text>
<text x="354.5" y="82.7">N5</text>
<text x="297.4" y="89.8">K9</text>
<text x="297.4" y="86.3">K7</text>
<text x="305.2" y="87.7">VCC</text>
<text x="305.2" y="84.1">VCC</text>
<text x="335.7" y="87.7">VCC_AUX</text>
<text x="335.7" y="84.1">VCC_AUX</text>
<text x="354.5" y="89.8">N13</text>
<text x="354.5" y="86.3">N9</text>
<text x="295.4" y="93.3">K11</text>
<text x="305.2" y="94.7">VCC</text>
<text x="305.2" y="91.2">VCC</text>
<text x="335.7" y="91.2">VCC_AUX</text>
<text x="297.8" y="96.8">L8</text>
<text x="305.2" y="98.2">VCC</text>
<text x="331.7" y="98.2">VCCPD1A2A</text>
<text x="354.5" y="96.8">J4</text>
<text x="297.4" y="107.4">C6</text>
<text x="335.9" y="105.3">VCCPD3A</text>
<text x="354.5" y="103.9">N6</text>
<text x="294.9" y="110.9">M15</text>
<text x="305.2" y="112.4">VCCPGM</text>
<text x="305.2" y="108.8">VCCPGM</text>
<text x="331.7" y="112.4">VCCPD3B4A</text>
<text x="354.5" y="110.9">N8</text>
<text x="297.7" y="114.5">P6</text>
<text x="305.2" y="115.9">VCCPGM</text>
<text x="331.7" y="115.9">VCCPD3B4A</text>
<text x="354.5" y="114.5">N10</text>
<text x="297.2" y="125.1">H2</text>
<text x="335.9" y="122.9">VCCPD5A</text>
<text x="354.5" y="121.5">J13</text>
<text x="297.4" y="128.6">K3</text>
<text x="305.2" y="126.5">VCCIO2A</text>
<text x="305.2" y="130">VCCIO2A</text>
<text x="335.9" y="130">VCCPD5B</text>
<text x="354.5" y="128.6">H14</text>
<text x="297.2" y="135.6">N7</text>
<text x="305.2" y="137.1">VCCIO3A</text>
<text x="331.7" y="137.1">VCCPD7A8A</text>
<text x="354.5" y="135.6">E7</text>
<text x="297.4" y="139.2">R3</text>
<text x="305.2" y="140.6">VCCIO3A</text>
<text x="331.7" y="140.6">VCCPD7A8A</text>
<text x="354.5" y="139.2">E11</text>
<text x="295.6" y="149.8">T11</text>
<text x="297.4" y="146.2">R8</text>
<text x="305.2" y="147.6">VCCIO3B</text>
<text x="338.1" y="147.6">VCCBAT</text>
<text x="354.5" y="146.2">C5</text>
<text x="305.2" y="151.2">VCCIO3B</text>
<text x="295.2" y="156.8">N12</text>
<text x="295.7" y="160.3">P15</text>
<text x="305.2" y="158.2">VCCIO4A</text>
<text x="305.2" y="161.7">VCCIO4A</text>
<text x="296.1" y="167.4">J15</text>
<text x="295.8" y="170.9">L16</text>
<text x="305.2" y="168.8">VCCIO5A</text>
<text x="305.2" y="172.3">VCCIO5A</text>
<text x="295.1" y="178">D15</text>
<text x="305.2" y="179.4">VCCIO5B</text>
<text x="295.1" y="181.5">G14</text>
<text x="305.2" y="182.9">VCCIO5B</text>
<text x="295.4" y="188.6">B14</text>
<text x="305.2" y="190">VCCIO7A</text>
<text x="295.4" y="192.1">C12</text>
<text x="305.2" y="193.5">VCCIO7A</text>
<text x="297.4" y="202.7">C7</text>
<text x="297.4" y="199.1">B4</text>
<text x="305.2" y="200.6">VCCIO8A</text>
<text x="305.2" y="204.1">VCCIO8A</text>
</g>
<g font-size="3.2">
<text x="109" y="104.1" transform="rotate(-90 109 104.1)">16</text>
<text x="112.5" y="104.1" transform="rotate(-90 112.5 104.1)">15</text>
<text x="110.1" y="114.7" transform="rotate(-90 110.1 114.7)">PGND</text>
<text x="113.6" y="114.7" transform="rotate(-90 113.6 114.7)">PGND</text>
<text x="216.3" y="118">A6</text>
<text x="224" y="119.4">GND</text>
<text x="234.4" y="119.4">GND</text>
<text x="245.2" y="118">H12</text>
<text x="214.3" y="125.1">A16</text>
<text x="214.3" y="121.5">A11</text>
<text x="224" y="122.9">GND</text>
<text x="234.4" y="122.9">GND</text>
<text x="245.2" y="125.1">J7</text>
<text x="245.2" y="121.5">J5</text>
<text x="216.3" y="128.6">B1</text>
<text x="224" y="130">GND</text>
<text x="224" y="126.5">GND</text>
<text x="234.4" y="130">GND</text>
<text x="234.4" y="126.5">GND</text>
<text x="245.2" y="128.6">J9</text>
<text x="112.5" y="137.8" transform="rotate(-90 112.5 137.8)">6</text>
<text x="113.9" y="134.9" transform="rotate(-90 113.9 134.9)">AGND</text>
<text x="216.3" y="135.6">C2</text>
<text x="216.3" y="132.1">B9</text>
<text x="224" y="137.1">GND</text>
<text x="224" y="133.5">GND</text>
<text x="234.4" y="137.1">GND</text>
<text x="234.4" y="133.5">GND</text>
<text x="245.2" y="135.6">K6</text>
<text x="245.2" y="132.1">J11</text>
<text x="214.2" y="139.2">C14</text>
<text x="216" y="142.7">D4</text>
<text x="224" y="140.6">GND</text>
<text x="234.4" y="140.6">GND</text>
<text x="245.2" y="142.7">K10</text>
<text x="245.2" y="139.2">K8</text>
<text x="214" y="149.8">D10</text>
<text x="216" y="146.2">D5</text>
<text x="224" y="144.1">GND</text>
<text x="224" y="147.6">GND</text>
<text x="234.4" y="147.6">GND</text>
<text x="234.4" y="144.1">GND</text>
<text x="245.2" y="149.8">L1</text>
<text x="245.2" y="146.2">K13</text>
<text x="216.5" y="153.3">E3</text>
<text x="224" y="154.7">GND</text>
<text x="224" y="151.2">GND</text>
<text x="234.4" y="154.7">GND</text>
<text x="234.4" y="151.2">GND</text>
<text x="245.2" y="153.3">L11</text>
<text x="332.1" y="154.7">VREFB2AN0</text>
<text x="354.5" y="153.3">K2</text>
<text x="214.4" y="160.3">E13</text>
<text x="216.5" y="156.8">E8</text>
<text x="224" y="161.7">GND</text>
<text x="224" y="158.2">GND</text>
<text x="234.4" y="161.7">GND</text>
<text x="234.4" y="158.2">GND</text>
<text x="245.2" y="160.3">M9</text>
<text x="245.2" y="156.8">M4</text>
<text x="332.1" y="161.7">VREFB3AN0</text>
<text x="354.5" y="160.3">R5</text>
<text x="214.6" y="167.4">F16</text>
<text x="216.6" y="163.9">F1</text>
<text x="224" y="165.3">GND</text>
<text x="234.4" y="165.3">GND</text>
<text x="245.2" y="167.4">N2</text>
<text x="245.2" y="163.9">M14</text>
<text x="354.5" y="167.4">T9</text>
<text x="216" y="170.9">G4</text>
<text x="224" y="172.3">GND</text>
<text x="224" y="168.8">GND</text>
<text x="234.4" y="172.3">GND</text>
<text x="234.4" y="168.8">GND</text>
<text x="245.2" y="170.9">P5</text>
<text x="332.1" y="168.8">VREFB3BN0</text>
<text x="109" y="179.9" transform="rotate(-90 109 179.9)">16</text>
<text x="112.5" y="179.9" transform="rotate(-90 112.5 179.9)">15</text>
<text x="216" y="178">G9</text>
<text x="216" y="174.4">G7</text>
<text x="224" y="179.4">GND</text>
<text x="224" y="175.9">GND</text>
<text x="234.4" y="179.4">GND</text>
<text x="234.4" y="175.9">GND</text>
<text x="245.2" y="178">R13</text>
<text x="245.2" y="174.4">P10</text>
<text x="332.1" y="175.9">VREFB4AN0</text>
<text x="354.5" y="174.4">P12</text>
<text x="214" y="181.5">G11</text>
<text x="216.1" y="185">H6</text>
<text x="224" y="182.9">GND</text>
<text x="234.4" y="182.9">GND</text>
<text x="245.2" y="185">T6</text>
<text x="245.2" y="181.5">T1</text>
<text x="332.1" y="182.9">VREFB5AN0</text>
<text x="354.5" y="181.5">M16</text>
<text x="110.1" y="190.6" transform="rotate(-90 110.1 190.6)">PGND</text>
<text x="113.6" y="190.6" transform="rotate(-90 113.6 190.6)">PGND</text>
<text x="216.1" y="188.6">H8</text>
<text x="224" y="190">GND</text>
<text x="224" y="186.4">GND</text>
<text x="234.4" y="190">GND</text>
<text x="234.4" y="186.4">GND</text>
<text x="245.2" y="188.6">T16</text>
<text x="332.1" y="190">VREFB5BN0</text>
<text x="354.5" y="188.6">E14</text>
<text x="214.1" y="192.1">H10</text>
<text x="224" y="193.5">GND</text>
<text x="332.1" y="197">VREFB7AN0</text>
<text x="354.5" y="195.6">B13</text>
<text x="354.5" y="202.7">B5</text>
<text x="332.1" y="204.1">VREFB8AN0</text>
<text x="112.5" y="213.7" transform="rotate(-90 112.5 213.7)">6</text>
<text x="113.9" y="210.8" transform="rotate(-90 113.9 210.8)">AGND</text>
</g>
<g font-size="1.8" fill="#00f">
<text x="17.6" y="51.3">ferrite bead)</text>
<text x="19.4" y="49.6">(or 1206</text>
<text x="127" y="51.3">ferrite bead)</text>
<text x="128.8" y="49.6">(or 1206</text>
</g>
</svg>
